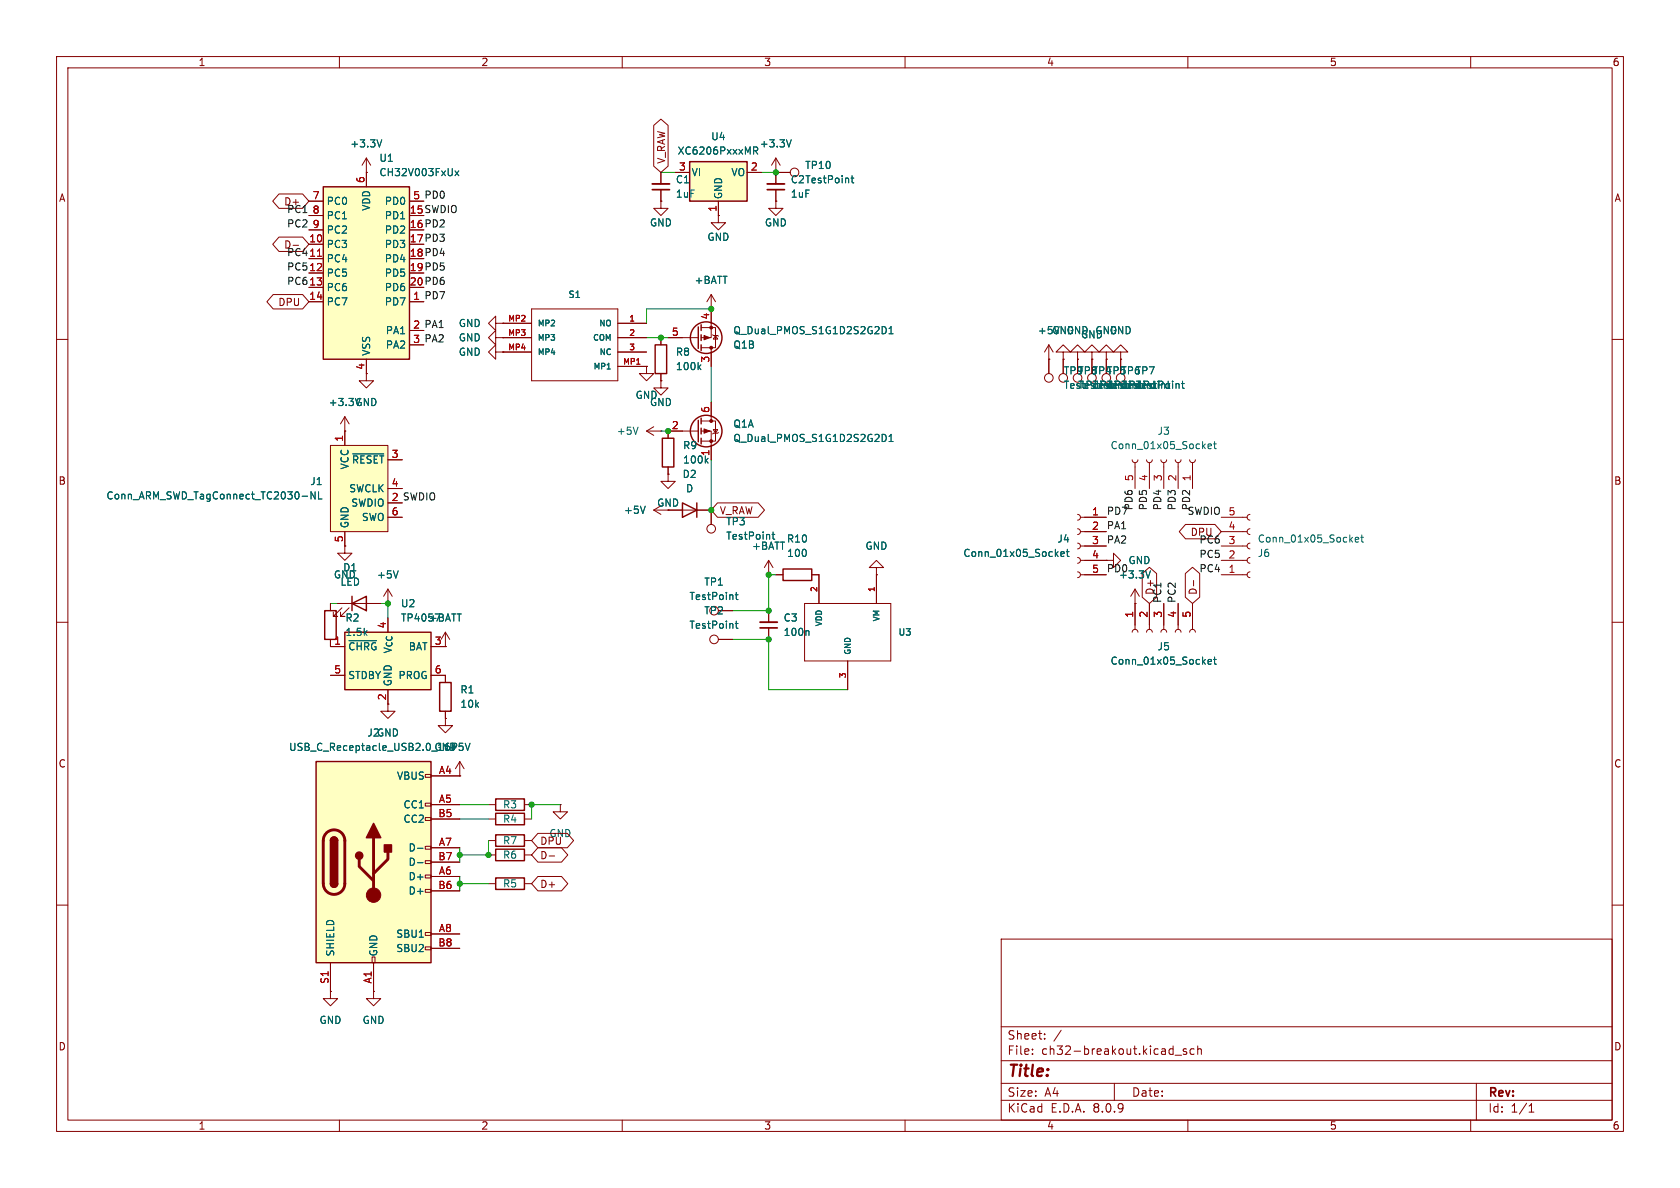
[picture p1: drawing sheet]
<svg xmlns="http://www.w3.org/2000/svg" width="297mm" height="210mm" viewBox="0 0 297 210" stroke-linecap="round" stroke-linejoin="round" font-family="sans-serif">
<g fill="none" stroke="#840000" stroke-width=".18">
<path d="M10 10h277v190h-277zM12 12h273v186h-273zM60 10v2M110 10v2M160 10v2M210 10v2M260 10v2M10 60h2M285 60h2M10 110h2M285 110h2M10 160h2"/>
<path d="M177 166h108v32h-108zM285 160h2M60 198v2M110 198v2M160 198v2M177 194.5h108M177 191.5h108M177 187.5h108M177 181.5h108M182.5 186.3v.1M182.5 185.5v.1M184.7 183.6v.1"/>
<path d="M184.7 182.8v.1M187.6 182.1l-1.3 2M197 191.5v3M207.7 186.5h1.2M209.7 185.5l-.3-.1-.2 .2v.2l.5 .2v.3h-.5M210 198v2M211.1 185.5l-.4-.1-.3 .3v.4l.1 .2h.6M211.7 185.5l.3-.1 .3 .1 .1 .9M211.7 184.9v1.5M260 198v2M261 191.5v6.5M270.3 196.6h.9"/>
<path d="M270.3 195.5l.4-.4v1.5"/>
</g>
<path d="M57.1 33h15.3v30.5h-15.3z" fill="#ffffc2"/>
<path d="M57.1 33h15.3v30.5h-15.3z" fill="none" stroke="#840000" stroke-width=".25"/>
<g fill="none" stroke="#840000" stroke-width=".18">
<path d="M54.6 35.6h2.5M54.6 38.1h2.5M64.8 30.5v2.5M72.4 35.6h2.5M54.6 53.3h2.5M54.6 43.2h2.5M54.6 45.7h2.5M54.6 48.3h2.5M54.6 50.8h2.5M54.6 40.6h2.5M72.4 53.3h2.5M61 76.2h.1"/>
<path d="M61 73.7l-.8 1.2M61 73.7v2.5M61 73.7l.7 1.2M64.8 63.5v2.5M72.4 61h2.5M198.1 63.5v2.5M190.5 98.6l.4 .1 .1 .4-.1 .3-.4 .2M190.5 96l.4 .2 .1 .3-.1 .4-.4 .1M190.5 93.5l.4 .1 .1 .4-.1 .3-.4 .2M190.5 90.9l.4 .2 .1 .3-.1 .4-.4 .1M191 99.1h4.6M191 96.5h4.6"/>
<path d="M191 94h4.6M191 91.4h4.6M195.6 99.1h1.2v-1.3l1.3 1.3-1.3 1.2v-1.2M195.6 99.1h.1M200.2 81.3l.1 .3 .4 .2 .3-.2 .2-.3M200.7 81.8v4.6M202.7 81.3l.1 .3 .4 .2 .4-.2 .1-.3M203.2 81.8v4.6M205.2 81.3l.2 .3 .3 .2 .4-.2 .1-.3M205.7 81.8v4.6M207.8 81.3l.1 .3 .4 .2 .3-.2 .2-.3M208.3 81.8v4.6"/>
<path d="M210.3 81.3l.2 .3 .3 .2 .4-.2 .1-.3M210.8 81.8v4.6M215.9 99.1h4.6M215.9 96.5h4.6M215.9 94h4.6M215.9 91.4h4.6M221 90.9l-.4 .2-.1 .3 .1 .4 .4 .1M221 93.5l-.4 .1-.1 .4 .1 .3 .4 .2M221 96l-.4 .2-.1 .3 .1 .4 .4 .1M221 98.6l-.4 .1-.1 .4 .1 .3 .4 .2M190.5 101.1l.4 .1 .1 .4-.1 .4-.4 .1M191 101.6h4.6"/>
<path d="M200.2 111.8l.1-.4 .4-.1 .3 .1 .2 .4M200.7 106.7h.1M200.7 104.1v7.2M200.7 104.1l-.8 1.3M200.7 104.1l.7 1.3M202.7 111.8l.1-.4 .4-.1 .4 .1 .1 .4M203.2 106.7v4.6M205.2 111.8l.2-.4 .3-.1 .4 .1 .1 .4M205.7 106.7v4.6M207.8 111.8l.1-.4 .4-.1 .3 .1 .2 .4M208.3 106.7v4.6M210.3 111.8l.2-.4 .3-.1 .4 .1 .1 .4"/>
<path d="M210.8 106.7v4.6M215.9 101.6h4.6M221 101.1l-.4 .1-.1 .4 .1 .4 .4 .1"/>
<circle cx="198.1" cy="66.8" r=".76"/>
</g>
<path d="M56.1 45.3h.7" fill="none" stroke="#a90000" stroke-width=".18"/>
<g fill="none" stroke="#006464" stroke-width=".18">
<path d="M80.4 30.2l.7 .9M81.1 30.2l-.7 .9M208.9 67.8h.5M209.1 67.4v1.1l.3 .2M213.6 78.9l.6-.1-.1-.3h-.3l-.2 .2v.6h.5M214.5 78.5h.5M214.7 78v1.1l.3 .2M187.5 97.9l.7-.1-.1-.2-.4-.1-.2 .2 .1 .6h.5M188.5 97.5h.5M188.7 97.1v1.1l.3 .2M239.6 95.4l.6-.1-.1-.3h-.3l-.2 .2 .1 .6h.4M240.6 95h.4"/>
<path d="M240.7 94.6v1l.3 .2M203.4 100.9l-.4 1.3M213.6 117l.6-.1-.1-.3h-.3l-.2 .2v.6h.5M214.5 116.6h.5M214.7 116.1v1.1l.3 .2"/>
</g>
<path d="M58.4 78.7h10.2v15.3h-10.2z" fill="#ffffc2"/>
<g fill="none" stroke="#840000" stroke-width=".18">
<path d="M64.8 30.5h.1M64.8 27.9l-.8 1.3M64.8 27.9v2.6M64.8 27.9l.7 1.3M87.6 59.7v-1.3l-1.2 1.3 1.2 1.3v-1.3h1.3M87.6 57.2v-1.3l-1.2 1.3 1.2 1.2v-1.2h1.3M88.9 59.7h.1M88.9 57.2h.1M88.9 57.2h5.1M88.9 59.7h5.1M94 54.6h15.2v12.7h-15.2zM109.2 57.2h5.1"/>
<path d="M109.2 59.7h5.1M58.4 78.7h10.2v15.3h-10.2zM61 76.2v2.5M64.8 66v1.3h1.2l-1.2 1.3-1.3-1.3h1.3M87.6 62.2v-1.2l-1.2 1.2 1.2 1.3v-1.3h1.3M88.9 62.2h.1M88.9 62.2h5.1M109.2 62.2h5.1M109.2 64.8h5.1M195.6 63.5v2.5M61 94v2.5M68.6 81.3h2.5"/>
<path d="M68.6 86.4h2.5M68.6 91.4h2.5M81.3 137.2h.1M81.3 134.6l-.8 1.3M81.3 134.6v2.6M81.3 134.6l.7 1.3M58.4 175.3v1.2h1.3l-1.3 1.3-1.3-1.3h1.3M58.4 175.3h.1M66 175.3v1.2h1.3l-1.3 1.3-1.2-1.3h1.2M66 175.3h.1"/>
<circle cx="195.6" cy="66.8" r=".76"/>
</g>
<path d="M67.5 24.7l-.4 1.3M53.4 87.7h1M55.7 86.9v1.3l-.7-1.3v1.3M56.3 86.9v1.3h.6M62.4 80.2h5.4M83.1 131.4l-.4 1.3" fill="none" stroke="#006464" stroke-width=".18"/>
<path d="M55.9 134.6h20.3v35.6h-20.3z" fill="#ffffc2"/>
<g fill="none" stroke="#840000" stroke-width=".18">
<path d="M116.8 30.5v2M116.8 33.5v2.1M127 38.1v1.3h1.3l-1.3 1.2-1.3-1.2h1.3M127 38.1h.1M137.2 30.5h.1M137.2 35.6v1.2h1.2l-1.2 1.3-1.3-1.3h1.3M137.2 35.6h.1M137.2 27.9l-.8 1.3M137.2 27.9v4.6M137.2 33.5v2.1M137.2 27.9l.7 1.3M137.2 30.5h2.5"/>
<path d="M116.8 59.7v1.3M118.1 59.7h5.3M124 57.9h2.5v3.6h-2.5M125.7 54.6h.1M125.7 52.1v7.6h-1.7M125.7 52.1l-.7 1.2M125.7 52.1l.8 1.2M126 59.2l.1 .1h.8l.1 .1M126.5 59.3l.4 .6h-.8zM114.3 64.8v1.2h1.3l-1.3 1.3-1.3-1.3h1.3M114.3 64.8h.1M114.3 76.2l1.3 .8"/>
<path d="M114.3 76.2h2.5M115.6 75.4l-1.3 .8M116.8 67.3v1.3h1.3l-1.3 1.3-1.2-1.3h1.2M116.8 67.3h.1M116.8 76.2h.1M116.8 66v1.3M123.4 76.2h-5.3v1.3M124 76.2h1.7v5.1M124 74.4h2.5v3.6h-2.5M125.7 61.5v3.3M125.7 71.1v3.3M126.1 75.9h.8l-.4 .7z"/>
<path d="M127 76.5l-.1 .1h-.8l-.1 .1M185.4 63.5h.1M185.4 61v5M185.4 61l-.7 1.2M185.4 61l.8 1.2M188 62.2h1.2l-1.2-1.2-1.3 1.2h1.3v1.3M188 63.5h.1M188 63.5v2.5M190.5 62.2h1.3l-1.3-1.2-1.3 1.2h1.3v1.3M190.5 63.5h.1M190.5 63.5v2.5M193 62.2h1.3l-1.3-1.2-1.2 1.2h1.2v1.3"/>
<path d="M193 63.5h.1M193 63.5v2.5M195.6 62.2h1.2l-1.2-1.2-1.3 1.2h1.3v1.3M195.6 63.5h.1M198.1 62.2h1.3l-1.3-1.2-1.3 1.2h1.3v1.3M198.1 63.5h.1M61 96.5v1.3h1.2l-1.2 1.3-1.3-1.3h1.3M61 96.5h.1M115.6 90.2l1.2 .7M118.1 83.8v1.3h1.3l-1.3 1.3-1.3-1.3h1.3M118.1 83.8h.1M118.1 82.6v1.2"/>
<path d="M118.1 90.2h7.6v2.5M135.9 99.1v2.5M135.9 99.1l-.8 1.2M135.9 99.1l.8 1.2M58.4 106.7v1.3M58.4 113v1.3M59.7 106.7h7.6M60.5 107.4l-1.6 1.6h.8h-.8v-.8M61.7 107.4l-1.5 1.6h.8h-.8v-.8M68.6 106.7h.1M68.6 104.1l-.8 1.3M68.6 104.1v2.6"/>
<path d="M68.6 104.1l.7 1.3M78.7 114.3h.1M78.7 111.8l-.7 1.2M78.7 111.8v2.5M78.7 119.4v1.3M78.7 111.8l.8 1.2M127 113h2.5M127 108h2.5M135.9 101.6h.1M135.9 108v2M135.9 111v2M137.2 101.6h1.2"/>
<path d="M142.2 106.7h15.3v10.1h-15.3zM143.5 101.6h1.3v5.1M149.9 116.8v5.1M154.9 100.3h1.3l-1.3-1.2-1.2 1.2h1.2v1.3M154.9 101.6h.1M154.9 101.6v5.1M75.2 136.9h1v.5h-1zM76.2 137.2h5.1M78.7 125.7v1.3M75.2 157.2h1v.5h-1zM75.2 154.7h1v.5h-1zM75.2 152.1h1v.6h-1z"/>
<path d="M75.2 149.6h1v.5h-1zM75.2 144.5h1v.5h-1zM75.2 142h1v.5h-1zM76.2 142.2h5.1M76.2 154.9h5.1M76.2 149.9h5.1M76.2 144.8h5.1M76.2 157.5h5.1M76.2 152.4h5.1M86.4 142.2h1.2M86.4 144.8h1.2M86.4 151.1h1.2"/>
<path d="M86.4 156.2h1.2M86.4 148.6h1.2M92.7 142.2h1.3M92.7 144.8h1.3M92.7 151.1h1.3M92.7 156.2h1.3M92.7 148.6h1.3M99.1 142.2v1.3h1.2l-1.2 1.3-1.3-1.3h1.3M99.1 142.2h.1M58.4 170.2v5.1M65.8 169.2h.5v1h-.5zM66 170.2v5.1"/>
<path d="M75.2 167.4h1v.5h-1zM75.2 164.8h1v.6h-1zM76.2 165.1h5.1M76.2 167.6h5.1"/>
<circle cx="140.5" cy="30.5" r=".76"/>
<circle cx="185.4" cy="66.8" r=".76"/>
<circle cx="188" cy="66.8" r=".76"/>
<circle cx="190.5" cy="66.8" r=".76"/>
<circle cx="193" cy="66.8" r=".76"/>
<circle cx="125.7" cy="93.5" r=".76"/>
<circle cx="126.2" cy="113" r=".76"/>
</g>
<g fill="none" stroke="#840000" stroke-width=".25">
<path d="M123.4 57.8v3.8M124 57.4v1M124 59.2v1M115.8 61h2.1v5h-2.1zM117.1 77.5h2v5.1h-2zM123.4 74.3v3.8M124 61v1M124 73.9v1M124 75.7v1M124 77.5v1M120.6 88.9l2.6 1.3-2.6 1.2zM123.2 88.9v2.5"/>
<path d="M57.4 108h2v5h-2zM62.2 106.7l2.6-1.3v2.6zM62.2 105.4v2.6M138.4 100.6h5.1v2h-5.1zM55.9 134.6h20.3v35.6h-20.3zM77.7 120.7h2.1v5h-2.1zM58.4 156.2a.64 .64 0 0 0 .7 .6 .64 .64 0 0 0 .6-.6M58.4 148.6a.64 .64 0 0 1 .7-.6 .64 .64 0 0 1 .6 .6M87.6 150.1h5.1v2h-5.1zM87.6 155.2h5.1v2h-5.1zM87.6 147.6h5.1v2h-5.1zM87.6 143.8h5.1v2h-5.1z"/>
<path d="M87.6 141.2h5.1v2.1h-5.1z"/>
<circle cx="124.8" cy="59.7" r="2.79"/>
<circle cx="124.8" cy="76.2" r="2.79"/>
</g>
<path d="M57.7 147.3a1.9 1.9 0 0 1 2.1-.5 1.9 1.9 0 0 1 1.2 1.8v7.6a1.91 1.91 0 0 1-1.9 1.9 1.91 1.91 0 0 1-2-1.9l.1-7.8 .1-.6zM63.5 151.9v1.3l2.5 2.5M66 148.1v10.1M68.6 150.6v1.3l-2.6 2.5" fill="none" stroke="#840000" stroke-width=".51"/>
<g fill="#840000" stroke="#840000" stroke-width=".25">
<path d="M58.4 156.2h1.3a.64 .64 0 0 1-.6 .6 .64 .64 0 0 1-.7-.6z"/>
<path d="M58.4 148.6h1.3v7.6h-1.3z"/>
<path d="M58.6 148.1a.64 .64 0 0 1 .7-.1 .64 .64 0 0 1 .4 .6h-1.3z"/>
<path d="M66 145.5l1.3 2.6h-2.5z"/>
<path d="M67.9 149.4h1.3v1.2h-1.3z"/>
<circle cx="63.5" cy="151.3" r=".63"/>
</g>
<g fill="#840000" stroke="#840000" stroke-width=".18">
<path d="M124.5 75.8l1 .4-1 .4z"/>
<path d="M124.5 59.3l1 .4-1 .4z"/>
<circle cx="66" cy="158.2" r="1.27"/>
<circle cx="125.7" cy="78" r=".25"/>
<circle cx="125.7" cy="74.4" r=".25"/>
<circle cx="125.7" cy="57.9" r=".25"/>
<circle cx="125.7" cy="61.5" r=".25"/>
</g>
<g fill="none" stroke="#006464" stroke-width=".18">
<path d="M139.9 24.7l-.4 1.3M150.5 31.5h.4M150.6 31.1v1l.3 .2M156.4 57.8l.3 .5-.3 .6M157.2 58.1l.3-.4v1.3M157.2 59h.7M112.8 75.5l-.4 1.3M123.5 64.9l.4 .4M123.9 64.5l-.5 .5M156.4 76.8l.3 .5-.3 .7M157.2 78h.7M157.2 77.1l.3-.3v1.2"/>
<path d="M114.1 89.5l-.5 1.2M124.8 81.4l.4 .5M125.2 81l-.5 .5M136.5 94.5h.5M136.7 94.1v1l.3 .2M70.4 100.9l-.4 1.3M130 110.2h.5M130 105.1h.5M130.2 104.7v1.1l.3 .2M130.2 109.8v1.1l.3 .2M142.8 111.5l.2 .2v.6M73.8 150h1"/>
<path d="M73.8 152.5h1"/>
</g>
<path d="M115.3 32.5h3.1M135.6 32.5h3.1M134.4 110h3" fill="none" stroke="#840000" stroke-width=".33"/>
<path d="M115.3 33.5h3.1M135.6 33.5h3.1M134.4 111h3" fill="none" stroke="#840000" stroke-width=".3"/>
<path d="M61 111.8h15.2v10.1h-15.2z" fill="#ffffc2"/>
<path d="M61 111.8h15.2v10.1h-15.2z" fill="none" stroke="#840000" stroke-width=".25"/>
<path d="M116.8 35.6v1.2h1.3l-1.3 1.3-1.2-1.3h1.2M116.8 35.6h.1M58.4 114.3h2.6M58.4 119.4h2.6M76.2 114.3h2.5M76.2 119.4h2.5M68.6 121.9v3.8h1.2l-1.2 1.3-1.3-1.3h1.3M78.7 127v1.3h1.3l-1.3 1.2-1.2-1.2h1.2M78.7 127h.1" fill="none" stroke="#840000" stroke-width=".18"/>
<path d="M61.7 113.3h4.9" fill="none" stroke="#006464" stroke-width=".18"/>
<path d="M121.9 28.6h10.2v7h-10.2z" fill="#ffffc2"/>
<path d="M121.9 28.6h10.2v7h-10.2z" fill="none" stroke="#840000" stroke-width=".25"/>
<g fill="none" stroke="#840000" stroke-width=".18">
<path d="M49.3 34.3h4.2l1.1 1.3-1.1 1.2h-4.2l-1.1-1.2zM54.6 35.6h2.5M54.6 38.1h2.5M64.8 30.5h.1M64.8 30.5v2.5M72.4 35.6h2.5M115.6 22.2l1.2-1.1 1.3 1.1v7.2l-1.3 1.1-1.2-1.1zM116.8 35.6h.1M116.8 30.5v2M116.8 33.5v2.1M119.4 30.5h2.5M127 38.1h.1"/>
<path d="M127 35.6v2.5M132.1 30.5h2.5M137.2 30.5h.1M137.2 35.6h.1M137.2 30.5h2.5M137.2 30.5v2M137.2 33.5v2.1M48.3 52.1h5.2l1.1 1.2-1.1 1.3h-5.2l-1.1-1.3zM49.3 41.9h4.2l1.1 1.3-1.1 1.3h-4.2l-1.1-1.3zM51.8 43.4h1M54.6 53.3h2.5M54.6 43.2h2.5"/>
<path d="M54.6 45.7h2.5M54.6 48.3h2.5M54.6 50.8h2.5M54.6 40.6h2.5M72.4 53.3h2.5M88.9 57.2h.1M88.9 59.7h.1M88.9 59.7h5.1M88.9 57.2h5.1M109.2 59.7h5.1M109.2 57.2h5.1M116.8 59.7v1.3"/>
<path d="M118.1 59.7h2.5M125.7 54.6h.1M125.7 54.6v2.6M61 76.2h.1M61 76.2v2.5M64.8 63.5v2.5M72.4 61h2.5M88.9 62.2h.1M88.9 62.2h5.1M109.2 62.2h5.1M109.2 64.8h5.1M114.3 64.8h.1"/>
<path d="M116.8 67.3h.1M116.8 66v1.3M120.6 76.2h-2.5v1.3M125.7 62.2v2.6M125.7 71.1v2.6M125.7 78.7v2.6M185.4 63.5h.1M185.4 63.5v2.5M188 63.5h.1M188 63.5v2.5M190.5 63.5h.1M190.5 63.5v2.5"/>
<path d="M193 63.5h.1M193 63.5v2.5M195.6 63.5h.1M195.6 63.5v2.5M198.1 63.5h.1M198.1 63.5v2.5M61 96.5h.1M61 94v2.5M68.6 81.3h2.5M68.6 86.4h2.5M68.6 91.4h2.5M118.1 83.8h.1"/>
<path d="M118.1 82.6v1.2M118.1 90.2h2.5M123.2 90.2h2.5M125.7 90.2v2.5M126.8 88.9h7.2l1.2 1.3-1.2 1.2h-7.2l-1.1-1.2zM191.8 91.4h3.8M191.8 94h3.8M191.8 96.5h3.8M191.8 99.1h3.8M195.6 99.1h.1M209.6 92.7h5.2l1.1 1.3-1.1 1.3h-5.2l-1.1-1.3zM58.4 106.7v1.3"/>
<path d="M58.4 113v1.3h2.6M58.4 119.4h2.6M59.7 106.7h2.5M64.8 106.7h2.5M68.6 106.7h.1M76.2 119.4h2.5v1.3M76.2 114.3h2.5M78.7 114.3h.1M127 108h2.5M127 113h2.5M135.9 101.6h.1M135.9 108v2"/>
<path d="M135.9 111v2M137.2 101.6h1.2M143.5 101.6h1.3v5.1M149.9 116.8v5.1M154.9 101.6h.1M154.9 101.6v5.1M191.8 101.6h3.8M200.7 106.7h.1M200.7 106.7v3.8M201.9 101.4l1.3-1.1 1.3 1.1v4.2l-1.3 1.1-1.3-1.1zM203.2 106.7v3.8M205.7 106.7v3.8"/>
<path d="M208.3 106.7v3.8M209.5 101.4l1.3-1.1 1.3 1.1v4.2l-1.3 1.1-1.3-1.1zM210.8 106.7v3.8M211 102.6v1M68.6 121.9v2.6M76.2 137.2h5.1M78.7 127h.1M78.7 125.7v1.3M81.3 137.2h.1M76.2 142.2h5.1M76.2 154.9h5.1M76.2 149.9h5.1"/>
<path d="M76.2 144.8h5.1M76.2 157.5h5.1M76.2 152.4h5.1M95.1 147.3h5.2l1.1 1.3-1.1 1.3h-5.2l-1.1-1.3zM95.1 149.9h4.2l1.1 1.2-1.1 1.3h-4.2l-1.1-1.3zM95.1 154.9h4.2l1.1 1.3-1.1 1.3h-4.2l-1.1-1.3zM97.1 151.3h.9M58.4 175.3h.1M58.4 170.2v5.1M66 175.3h.1M66 170.2v5.1M76.2 165.1h5.1"/>
<path d="M76.2 167.6h5.1"/>
</g>
<g fill="none" stroke="#006464" stroke-width=".18">
<path d="M67.5 24.7l-.4 1.3M80.4 30.2l.7 .9M81.1 30.2l-.7 .9M133.2 26.6h.5M133.5 26.6l.5 .6M133.7 26h-.5v1.2M139.9 24.7l-.4 1.3M150.5 31.5h.4M150.6 31.1v1l.3 .2M156.4 57.8l.3 .5-.3 .6M157.2 58.1l.3-.4v1.3M157.2 59h.7"/>
<path d="M123.5 64.9l.4 .4M123.9 64.5l-.5 .5M156.4 76.8l.3 .5-.3 .7M157.2 78h.7M157.2 77.1l.3-.3v1.2M208.9 67.8h.5M209.1 67.4v1.1l.3 .2M53.4 87.7h1M55.7 86.9v1.3l-.7-1.3v1.3M56.3 86.9v1.3h.6M62.4 80.2h5.4M114.1 89.5l-.5 1.2"/>
<path d="M124.8 81.4l.4 .5M125.2 81l-.5 .5M136.5 94.5h.5M136.7 94.1v1l.3 .2M187.5 97.9l.7-.1-.1-.2-.4-.1-.2 .2 .1 .6h.5M188.5 97.5h.5M188.7 97.1v1.1l.3 .2M61.7 113.3h4.9M70.4 100.9l-.4 1.3M130 105.1h.5M130 110.2h.5M130.2 104.7v1.1l.3 .2"/>
<path d="M130.2 109.8v1.1l.3 .2M142.8 111.5l.2 .2v.6M203.4 100.9l-.4 1.3M213.6 117l.6-.1-.1-.3h-.3l-.2 .2v.6h.5M214.5 116.6h.5M214.7 116.1v1.1l.3 .2M83.1 131.4l-.4 1.3M73.8 150h1M73.8 152.5h1"/>
</g>
<g fill="none" stroke="#009600" stroke-width=".18">
<path d="M116.8 30.5h2.6M134.6 30.5h2.6M114.3 59.7h3.8M125.7 54.6h-11.4v2.6M116.8 76.2h1.3M125.7 64.8v6.3M125.7 81.3v8.9M58.4 106.7h1.3M67.3 106.7h1.3v2.5M129.5 113h6.4v8.9h14M137.2 101.6h-1.3v6.4h-6.4M81.3 144.8h5.1"/>
<path d="M81.3 142.2h5.1M81.3 149.9v2.5M81.3 154.9v2.6M81.3 156.2h5.1M86.4 148.6v2.5h-5.1M99.1 142.2h-5.1v2.6"/>
</g>
<path d="M56.1 45.3h.7" fill="none" stroke="#a90000" stroke-width=".18"/>
<g fill="#009600" stroke="#009600" stroke-width=".18">
<circle cx="125.7" cy="54.6" r=".46"/>
<circle cx="118.1" cy="76.2" r=".46"/>
<circle cx="137.2" cy="30.5" r=".46"/>
<circle cx="135.9" cy="101.6" r=".46"/>
<circle cx="125.7" cy="90.2" r=".46"/>
<circle cx="116.8" cy="59.7" r=".46"/>
<circle cx="68.6" cy="106.7" r=".46"/>
<circle cx="86.4" cy="151.1" r=".46"/>
<circle cx="81.3" cy="156.2" r=".46"/>
<circle cx="81.3" cy="151.1" r=".46"/>
<circle cx="94" cy="142.2" r=".46"/>
<circle cx="135.9" cy="113" r=".46"/>
<circle cx="135.9" cy="108" r=".46"/>
</g>
<text font-size="2.8" fill="#840000" x="178" y="190.9">Title:</text>
<g font-size="2.1" fill="#840000">
<text x="178" y="184">Sheet:</text>
<text x="178" y="186.7">File:</text>
<text x="184.1" y="186.7">ch32-breakout.kicad_sch</text>
<text x="178" y="196.9">KiCad</text>
<text x="178" y="194.1">Size:</text>
<text x="184.7" y="194.1">A4</text>
<text x="185.7" y="196.9">E.D.A.</text>
<text x="193.3" y="196.9">8.0.9</text>
<text x="200" y="194.1">Date:</text>
<text x="263" y="194.3">Rev:</text>
<text x="263" y="196.9">Id:</text>
<text x="267.1" y="196.9">1/1</text>
</g>
<g font-size="1.8" fill="#840000">
<text x="35" y="11.9">1</text>
<text x="85" y="11.9">2</text>
<text x="135" y="11.9">3</text>
<text x="185" y="11.9">4</text>
<text x="235" y="11.9">5</text>
<text x="285" y="11.9">6</text>
<text x="117.8" y="29.1" transform="rotate(-90 117.8 29.1)">V_RAW</text>
<text x="10.3" y="35.9">A</text>
<text x="285.3" y="35.9">A</text>
<text x="72.3" y="37.8">15 SWDIO</text>
<text x="72.3" y="40.4">16 PD2</text>
<text x="72.3" y="42.9">17 PD3</text>
<text x="72.3" y="45.5">18 PD4</text>
<text x="72.3" y="48">19 PD5</text>
<text x="72.3" y="50.5">20 PD6</text>
<text x="49.1" y="54.3">DPU</text>
<text x="73" y="58.2">2 PA1</text>
<text x="64.5" y="65.5" transform="rotate(-90 64.5 65.5)">4</text>
<text x="10.3" y="85.9">B</text>
<text x="69.1" y="88.6">2 SWDIO</text>
<text x="116.1" y="89.8">GND</text>
<text x="285.3" y="85.9">B</text>
<text x="127.2" y="91.1">V_RAW</text>
<text x="210.4" y="94.9">DPU</text>
<text x="211.8" y="105.3" transform="rotate(-90 211.8 105.3)">D-</text>
<text x="10.3" y="135.9">C</text>
<text x="285.3" y="135.9">C</text>
<text x="95.4" y="149.5">DPU</text>
<text x="95.4" y="152.1">D-</text>
<text x="95.4" y="157.2">D+</text>
<text x="10.3" y="185.9">D</text>
<text x="285.3" y="185.9">D</text>
<text x="35" y="199.9">1</text>
<text x="85" y="199.9">2</text>
<text x="135" y="199.9">3</text>
<text x="185" y="199.9">4</text>
<text x="235" y="199.9">5</text>
<text x="285" y="199.9">6</text>
</g>
<g font-size="1.8" fill="#006464">
<text x="61.8" y="26.3">+3.3V</text>
<text x="67" y="28.8">U1</text>
<text x="119.7" y="27.5">XC6206PxxxMR</text>
<text x="125.6" y="25">U4</text>
<text x="134.2" y="26.3">+3.3V</text>
<text x="67" y="31.3">CH32V003FxUx</text>
<text x="119.4" y="32.6">C1</text>
<text x="119.4" y="35.1">1uF</text>
<text x="122.2" y="31.3">VI</text>
<text x="127.9" y="35.3" transform="rotate(-90 127.9 35.3)">GND</text>
<text x="129.2" y="31.3">VO</text>
<text x="139.7" y="32.6">C2TestPoint</text>
<text x="139.7" y="35.1">1uF</text>
<text x="142.2" y="30.1">TP10</text>
<text x="57.7" y="36.4">PC0</text>
<text x="57.7" y="39">PC1</text>
<text x="57.7" y="41.5">PC2</text>
<text x="65.6" y="37.4" transform="rotate(-90 65.6 37.4)">VDD</text>
<text x="67.9" y="39">PD1</text>
<text x="67.9" y="41.5">PD2</text>
<text x="67.9" y="36.4">PD0</text>
<text x="114.8" y="40.2">GND</text>
<text x="135.1" y="40.2">GND</text>
<text x="57.7" y="44">PC3</text>
<text x="57.7" y="46.6">PC4</text>
<text x="67.9" y="44">PD3</text>
<text x="67.9" y="46.6">PD4</text>
<text x="125" y="42.8">GND</text>
<text x="57.7" y="49.1">PC5</text>
<text x="57.7" y="51.7">PC6</text>
<text x="67.9" y="49.1">PD5</text>
<text x="67.9" y="51.7">PD6</text>
<text x="122.7" y="50.4">+BATT</text>
<text x="57.7" y="54.2">PC7</text>
<text x="67.9" y="54.2">PD7</text>
<text x="68.1" y="59.3">PA1</text>
<text x="81" y="58">GND</text>
<text x="129.5" y="59.3">Q_Dual_PMOS_S1G1D2S2G2D1</text>
<text x="183.4" y="59.3">+5VGND</text>
<text x="188.5" y="59.3">GND GND</text>
<text x="196.1" y="59.3">GND</text>
<text x="65.6" y="63" transform="rotate(-90 65.6 63)">VSS</text>
<text x="68.1" y="61.8">PA2</text>
<text x="81" y="60.6">GND</text>
<text x="81" y="63.1">GND</text>
<text x="119.4" y="63.1">R8</text>
<text x="119.4" y="65.6">100k</text>
<text x="129.5" y="61.8">Q1B</text>
<text x="191" y="60">GND</text>
<text x="58" y="72">+3.3VGND</text>
<text x="112.3" y="70.7">GND</text>
<text x="114.8" y="72">GND</text>
<text x="188" y="66.4">TP9TP8TP4TP5TP6TP7</text>
<text x="188" y="68.9">TestPointTestPoint</text>
<text x="193" y="68.9">TestPointTestPoint</text>
<text x="195.6" y="68.9">TestPoint</text>
<text x="200.7" y="68.9">TestPoint</text>
<text x="108.9" y="77.1">+5V</text>
<text x="129.5" y="75.8">Q1A</text>
<text x="204.5" y="77.1">J3</text>
<text x="61.8" y="83.1" transform="rotate(-90 61.8 83.1)">VCC</text>
<text x="62.1" y="82.1">~{RESET}</text>
<text x="120.7" y="79.6">R9</text>
<text x="120.7" y="82.1">100k</text>
<text x="129.5" y="78.3">Q_Dual_PMOS_S1G1D2S2G2D1</text>
<text x="196.2" y="79.6">Conn_01x05_Socket</text>
<text x="18.7" y="88.5">Conn_ARM_SWD_TagConnect_TC2030-NL</text>
<text x="54.8" y="86">J1</text>
<text x="61.6" y="87.2">SWCLK</text>
<text x="62" y="89.8">SWDIO</text>
<text x="120.6" y="84.7">D2</text>
<text x="121.2" y="87.2">D</text>
<text x="61.8" y="93.5" transform="rotate(-90 61.8 93.5)">GND</text>
<text x="63.9" y="92.3">SWO</text>
<text x="110.2" y="91">+5V</text>
<text x="128.3" y="93.1">TP3</text>
<text x="128.3" y="95.6">TestPoint</text>
<text x="60.6" y="101.2">D1</text>
<text x="132.9" y="97.4">+BATT</text>
<text x="139" y="96.1">R10</text>
<text x="139.1" y="98.7">100</text>
<text x="152.9" y="97.4">GND</text>
<text x="170.2" y="98.7">Conn_01x05_Socket</text>
<text x="186.8" y="96.1">J4</text>
<text x="195.6" y="101.3">PD0</text>
<text x="199.4" y="99.9">GND</text>
<text x="222.3" y="98.7">J6</text>
<text x="222.3" y="96.1">Conn_01x05_Socket</text>
<text x="58.9" y="102.5">GND</text>
<text x="60.1" y="103.7">LED</text>
<text x="66.5" y="102.5">+5V</text>
<text x="70.8" y="107.5">U2</text>
<text x="121.8" y="106.3">TestPoint</text>
<text x="124.4" y="103.7">TP1</text>
<text x="197.7" y="102.5">+3.3V</text>
<text x="61" y="110.1">R2</text>
<text x="61" y="112.6">1.5k</text>
<text x="70.8" y="110.1">TP4057</text>
<text x="75.7" y="110.1">+BATT</text>
<text x="121.8" y="111.4">TestPoint</text>
<text x="124.4" y="108.8">TP2</text>
<text x="138.4" y="110.1">C3</text>
<text x="138.4" y="112.6">100n</text>
<text x="61.5" y="115.2">~{CHRG}</text>
<text x="69.4" y="115.6" transform="rotate(-90 69.4 115.6)">V_{CC}</text>
<text x="72.2" y="115.2">BAT</text>
<text x="196.2" y="117.7">Conn_01x05_Socket</text>
<text x="204.5" y="115.2">J5</text>
<text x="61.5" y="120.2">STDBY</text>
<text x="69.4" y="121.4" transform="rotate(-90 69.4 121.4)">GND</text>
<text x="70.3" y="120.2">PROG</text>
<text x="81.3" y="122.8">R1</text>
<text x="81.3" y="125.3">10k</text>
<text x="64.8" y="130.4">J2GND</text>
<text x="51" y="132.9">USB_C_Receptacle_USB2.0_16P</text>
<text x="76.7" y="132.9">GND</text>
<text x="79.2" y="132.9">+5V</text>
<text x="70.1" y="138">VBUS</text>
<text x="71.2" y="143.1">CC1</text>
<text x="88.8" y="143.1">R3</text>
<text x="71.2" y="145.6">CC2</text>
<text x="88.8" y="149.5">R7</text>
<text x="88.8" y="145.6">R4</text>
<text x="97" y="148.2">GND</text>
<text x="72.1" y="155.8">D+</text>
<text x="72.1" y="150.7">D-</text>
<text x="72.1" y="153.3">D-</text>
<text x="88.8" y="152">R6</text>
<text x="72.1" y="158.3">D+</text>
<text x="88.8" y="157.1">R5</text>
<text x="70" y="166">SBU1</text>
<text x="59.3" y="169.2" transform="rotate(-90 59.3 169.2)">SHIELD</text>
<text x="66.9" y="169.2" transform="rotate(-90 66.9 169.2)">GND</text>
<text x="70" y="168.5">SBU2</text>
<text x="56.4" y="181.2">GND</text>
<text x="64" y="181.2">GND</text>
</g>
<g font-size="1.8" fill="#a90000">
<text x="55.2" y="35.3">7</text>
<text x="64.5" y="32.5" transform="rotate(-90 64.5 32.5)">6</text>
<text x="73" y="35.3">5</text>
<text x="119.9" y="30.2">3</text>
<text x="132.6" y="30.2">2</text>
<text x="55.2" y="37.8">8</text>
<text x="55.2" y="40.4">9</text>
<text x="72.3" y="37.8">15</text>
<text x="72.3" y="40.4">16</text>
<text x="126.7" y="37.5" transform="rotate(-90 126.7 37.5)">1</text>
<text x="54.6" y="42.9">10</text>
<text x="54.6" y="45.5">11</text>
<text x="72.3" y="42.9">17</text>
<text x="72.3" y="45.5">18</text>
<text x="54.6" y="48">12</text>
<text x="54.6" y="50.5">13</text>
<text x="54.6" y="53.1">14</text>
<text x="72.3" y="48">19</text>
<text x="72.3" y="50.5">20</text>
<text x="73" y="53.1">1</text>
<text x="73" y="58.2">2</text>
<text x="118.7" y="59.4">5</text>
<text x="125.5" y="56.6" transform="rotate(-90 125.5 56.6)">4</text>
<text x="73" y="60.7">3</text>
<text x="125.5" y="64.2" transform="rotate(-90 125.5 64.2)">3</text>
<text x="118.7" y="75.9">2</text>
<text x="125.5" y="73.1" transform="rotate(-90 125.5 73.1)">6</text>
<text x="60.7" y="78.2" transform="rotate(-90 60.7 78.2)">1</text>
<text x="69.1" y="81">3</text>
<text x="125.5" y="80.7" transform="rotate(-90 125.5 80.7)">1</text>
<text x="69.1" y="86.1">4</text>
<text x="69.1" y="88.6">2</text>
<text x="200.4" y="85.2" transform="rotate(-90 200.4 85.2)">5</text>
<text x="202.9" y="85.2" transform="rotate(-90 202.9 85.2)">4</text>
<text x="205.5" y="85.2" transform="rotate(-90 205.5 85.2)">3</text>
<text x="208" y="85.2" transform="rotate(-90 208 85.2)">2</text>
<text x="210.6" y="85.2" transform="rotate(-90 210.6 85.2)">1</text>
<text x="60.7" y="96" transform="rotate(-90 60.7 96)">5</text>
<text x="69.1" y="91.2">6</text>
<text x="193" y="91.2">1</text>
<text x="193" y="93.7">2</text>
<text x="217.1" y="93.7">4</text>
<text x="217.1" y="91.2">5</text>
<text x="193" y="96.3">3</text>
<text x="193" y="98.8">4</text>
<text x="193" y="101.3">5</text>
<text x="217.1" y="101.3">1</text>
<text x="217.1" y="98.8">2</text>
<text x="217.1" y="96.3">3</text>
<text x="68.3" y="111.2" transform="rotate(-90 68.3 111.2)">4</text>
<text x="200.4" y="109.3" transform="rotate(-90 200.4 109.3)">1</text>
<text x="202.9" y="109.3" transform="rotate(-90 202.9 109.3)">2</text>
<text x="205.5" y="109.3" transform="rotate(-90 205.5 109.3)">3</text>
<text x="208" y="109.3" transform="rotate(-90 208 109.3)">4</text>
<text x="210.6" y="109.3" transform="rotate(-90 210.6 109.3)">5</text>
<text x="59" y="114">1</text>
<text x="59" y="119.1">5</text>
<text x="76.8" y="114">3</text>
<text x="76.8" y="119.1">6</text>
<text x="68.3" y="123.9" transform="rotate(-90 68.3 123.9)">2</text>
<text x="77.5" y="136.9">A4</text>
<text x="77.5" y="142">A5</text>
<text x="77.4" y="144.5">B5</text>
<text x="77.5" y="149.6">A7</text>
<text x="77.4" y="152.1">B7</text>
<text x="77.5" y="154.7">A6</text>
<text x="77.4" y="157.2">B6</text>
<text x="77.4" y="167.4">B8</text>
<text x="77.5" y="164.8">A8</text>
<text x="65.8" y="174" transform="rotate(-90 65.8 174)">A1</text>
<text x="58.2" y="174" transform="rotate(-90 58.2 174)">S1</text>
</g>
<g font-size="1.8" fill="#0f0f0f">
<text x="73" y="35.3">5 PD0</text>
<text x="50.1" y="36.5">D+</text>
<text x="50.7" y="40.3">PC2</text>
<text x="50.7" y="37.8">PC1</text>
<text x="50.1" y="44.1">D-</text>
<text x="50.7" y="45.4">PC4</text>
<text x="50.7" y="47.9">PC5</text>
<text x="50.7" y="50.5">PC6</text>
<text x="73" y="53.1">1 PD7</text>
<text x="73" y="60.7">3 PA2</text>
<text x="195.6" y="91.1">PD7</text>
<text x="195.6" y="93.6">PA1</text>
<text x="200.3" y="90.3" transform="rotate(-90 200.3 90.3)">PD6</text>
<text x="202.9" y="90.3" transform="rotate(-90 202.9 90.3)">PD5</text>
<text x="205.4" y="90.3" transform="rotate(-90 205.4 90.3)">PD4</text>
<text x="207.9" y="90.3" transform="rotate(-90 207.9 90.3)">PD3</text>
<text x="209.8" y="91.1">SWDIO</text>
<text x="210.5" y="90.3" transform="rotate(-90 210.5 90.3)">PD2</text>
<text x="195.6" y="96.2">PA2</text>
<text x="211.9" y="98.7">PC5</text>
<text x="211.9" y="96.2">PC6</text>
<text x="211.9" y="101.3">PC4</text>
<text x="204.2" y="105.3" transform="rotate(-90 204.2 105.3)">D+</text>
<text x="205.4" y="106.7" transform="rotate(-90 205.4 106.7)">PC1</text>
<text x="207.9" y="106.7" transform="rotate(-90 207.9 106.7)">PC2</text>
</g>
<g font-size="1.6" fill="#006464">
<text x="100.4" y="52.9">S1</text>
<text x="158.7" y="112.6">U3</text>
</g>
<g font-size="1.4" fill="#a90000">
<text x="89.7" y="56.9">MP2</text>
<text x="89.7" y="59.4">MP3</text>
<text x="111.1" y="56.9">1</text>
<text x="111.1" y="59.4">2</text>
<text x="89.7" y="62">MP4</text>
<text x="110.1" y="64.5">MP1</text>
<text x="111.1" y="62">3</text>
<text x="144.5" y="104.8" transform="rotate(-90 144.5 104.8)">2</text>
<text x="154.7" y="104.8" transform="rotate(-90 154.7 104.8)">1</text>
<text x="149.6" y="120" transform="rotate(-90 149.6 120)">3</text>
</g>
<g font-size="1.4" fill="#006464">
<text x="95" y="57.9">MP2</text>
<text x="105.8" y="57.9">NO</text>
<text x="95" y="60.4">MP3</text>
<text x="95" y="63">MP4</text>
<text x="104.7" y="60.4">COM</text>
<text x="104.8" y="65.5">MP1</text>
<text x="105.9" y="63">NC</text>
<text x="145.5" y="110.9" transform="rotate(-90 145.5 110.9)">VDD</text>
<text x="155.7" y="110" transform="rotate(-90 155.7 110)">VM</text>
<text x="150.6" y="115.8" transform="rotate(-90 150.6 115.8)">GND</text>
</g>
</svg>
